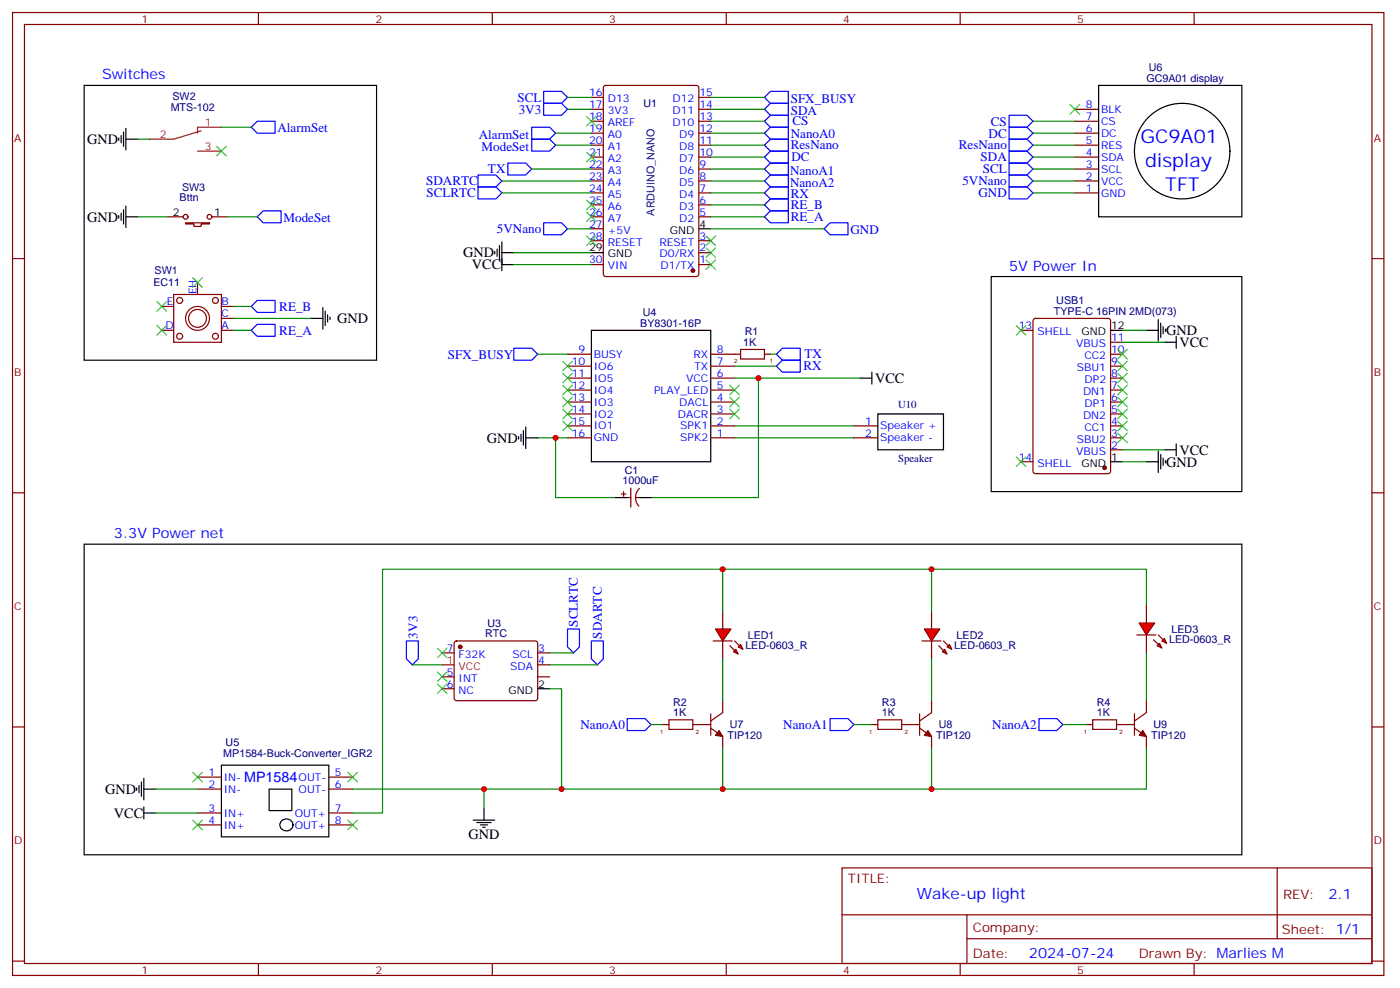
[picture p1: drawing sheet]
<svg xmlns="http://www.w3.org/2000/svg" width="414mm" height="292mm" viewBox="0 0 414 292" stroke-linecap="round" stroke-linejoin="round" font-family="sans-serif">
<g fill="none" stroke="#870000" stroke-width=".35">
<path d="M3.7 3.7h405.3v284.3h-405.3zM7.2 7.2h398.3v277.3h-398.3zM76.4 3.7v3.5M145.5 3.7v3.5M214.7 3.7v3.5M283.8 3.7v3.5M353 3.7v3.5M174.8 39.3h3.5M174.8 35.8h3.5M174.8 32.3h3.5M174.8 28.8h3.5M178.6 25.4l.4-.2h26.8l.7 .5 .1 55.3-.5 .6-27.1 .1-.6-.5-.1-55.3z"/>
<path d="M206.6 39.3h3.5M206.6 35.8h3.5M206.6 32.3h3.5M206.6 28.8h3.5M174.8 57h3.5M174.8 53.4h3.5M174.8 49.9h3.5M174.8 46.4h3.5M174.8 42.9h3.5M206.6 57h3.5M206.6 53.4h3.5M206.6 49.9h3.5"/>
<path d="M206.6 46.4h3.5M206.6 42.9h3.5M3.7 76.4h3.5M174.8 78.1h3.5M174.8 71.1h3.5M174.8 64h3.5M174.8 60.5h3.5M174.8 67.6h3.5M206.6 78.1h3.5M206.6 74.6h3.5M206.6 71.1h3.5M206.6 64h3.5"/>
<path d="M206.6 60.5h3.5M405.5 76.4h3.5M3.7 145.5h3.5M405.5 145.5h3.5M3.7 214.7h3.5M405.5 214.7h3.5M248.9 256.3h156.6v28.2h-156.6zM377.5 256.3v20.9M248.9 270.1h156.5M285.8 277.2h119.6M285.8 270.1v14.2M3.7 283.8h3.5"/>
<path d="M76.4 284.5v3.5M145.5 284.5v3.5M214.7 284.5v3.5M283.8 284.5v3.5M353 284.5v3.5M405.5 283.8h3.5"/>
</g>
<circle cx="204.8" cy="79.9" r=".53" fill="#870000" stroke="#870000" stroke-width=".35"/>
<path d="M174.8 74.6h3.5M206.6 67.6h3.5" fill="none" stroke="#000" stroke-width=".35"/>
<path d="M65.4 226h31.8v21.1h-31.8z" fill="#fff" stroke="#000" stroke-width=".35"/>
<g fill="none" stroke="#000" stroke-width=".35">
<path d="M324.7 25.2h42.4v38.8h-42.4zM79.6 233h6.7v6.4h-6.7zM83.3 242.3a1.89 1.89 0 0 1 2.7-.1 1.89 1.89 0 0 1 0 2.8 1.89 1.89 0 0 1-2.7-.2 1.65 1.65 0 0 1 0-2.5z"/>
<circle cx="349.4" cy="44.6" r="14.1"/>
</g>
<g fill="none" stroke="#870000" stroke-width=".35">
<path d="M317.7 39.3h7M317.7 35.8h7M317.7 32.3h7M317.7 57h7M317.7 53.4h7M317.7 49.9h7M317.7 46.4h7M317.7 42.9h7M58.4 233h7M58.4 229.5h7M97.2 233h7M97.2 229.5h7"/>
<path d="M58.4 243.6h7M58.4 240.1h7M97.2 243.6h7M97.2 240.1h7"/>
</g>
<g fill="#f00" stroke="#870000" stroke-width=".35">
<path d="M211.5 185.7h4.6l-2.5 3.6z"/>
<path d="M210.8 189.3h5.6z"/>
</g>
<g fill="#870000" stroke="#870000" stroke-width=".35">
<path d="M217.1 189.3l1.4 1.4z"/>
<path d="M215.7 190.7l1.4 1.4z"/>
</g>
<g fill="#f00" stroke="#870000" stroke-width=".35">
<path d="M218.2 191l.7-.7 .7 1.4z"/>
<path d="M216.8 192.4l.7-.7 .7 1.4z"/>
</g>
<path d="M213.6 180.4v5.3M213.6 189.3v5.3" fill="none" stroke="#870000" stroke-width=".35"/>
<g fill="#f00" stroke="#870000" stroke-width=".35">
<path d="M273.2 185.7h4.6l-2.5 3.6z"/>
<path d="M272.5 189.3h5.7z"/>
</g>
<g fill="#870000" stroke="#870000" stroke-width=".35">
<path d="M278.9 189.3l1.4 1.4z"/>
<path d="M277.5 190.7l1.4 1.4z"/>
</g>
<g fill="#f00" stroke="#870000" stroke-width=".35">
<path d="M279.9 191l.7-.7 .7 1.4z"/>
<path d="M278.5 192.4l.7-.7 .7 1.4z"/>
</g>
<path d="M275.3 180.4v5.3M275.3 189.3v5.3" fill="none" stroke="#870000" stroke-width=".35"/>
<g fill="#f00" stroke="#870000" stroke-width=".35">
<path d="M336.7 184h4.6l-2.5 3.5z"/>
<path d="M336 187.5h5.7z"/>
</g>
<g fill="#870000" stroke="#870000" stroke-width=".35">
<path d="M342.4 187.5l1.4 1.4z"/>
<path d="M341 188.9l1.4 1.4z"/>
</g>
<g fill="#f00" stroke="#870000" stroke-width=".35">
<path d="M343.4 189.3l.7-.7 .7 1.4z"/>
<path d="M342 190.7l.7-.7 .7 1.4z"/>
</g>
<g fill="none" stroke="#870000" stroke-width=".35">
<path d="M49.6 64h4.6M54.9 65.8h7v.3h-2.5v.8h-2.1v-.8h-2.4zM62.6 64h4.6M47.8 97.5h3.5M47.8 90.5h3.5M51.3 87h14.1v14.1h-14.1zM58.4 83.4v3.6M65.4 97.5h3.6M65.4 90.5h3.6M65.4 94h3.6M301.8 97.5h3.5M305.6 94.2l.4-.2h21.6l.6 .4 .1 44.8-.5 .6-21.8 .1-.6-.5-.1-44.7z"/>
<path d="M167.7 118.7h7.1M167.7 115.2h7.1M167.7 111.7h7.1M167.7 108.1h7.1M167.7 104.6h7.1M210.1 118.7h7M210.1 115.2h7M210.1 111.7h7M210.1 108.1h7M210.1 104.6h7M328.3 118.7h3.5M328.3 115.2h3.5"/>
<path d="M328.3 111.7h3.5M328.3 108.1h3.5M328.3 104.6h3.5M328.3 101.1h3.5M167.7 129.3h7.1M167.7 125.8h7.1M167.7 122.2h7.1M210.1 129.3h7M210.1 125.8h7M210.1 122.2h7M252.4 129.3h7.1M252.4 125.8h7.1"/>
<path d="M301.8 136.3h3.5M328.3 129.3h3.5M328.3 125.8h3.5M328.3 122.2h3.5M328.3 132.8h3.5M183.6 145.9h1.4M184.3 145.2v1.4M185.4 146.9h1M186.4 144.1v5.7M187.9 146.9h1M189 144.2a3.8 3.8 0 0 0-.2 5.3M338.8 178.7v5.3"/>
<path d="M130.7 192.8h3.5M130.7 199.8h3.5M134.5 189.5l.4-.2h23.3l.5 .2 .2 .5v16.5l-.7 .4-23.5-.1-.5-.6v-16.2zM158.9 192.8h3.6M158.9 199.8h3.6M158.9 196.3h3.6M338.8 187.5v5.3M130.7 203.4h3.5M206.6 214h3.5M210.1 215l3.5 2.5v3.5M210.1 210.8v6.3M213.6 206.9v3.5l-3.5 2.5"/>
<path d="M268.3 214h3.5M271.8 215l3.5 2.5v3.5M271.8 210.8v6.3M275.3 206.9v3.5l-3.5 2.5M331.8 214h3.5M335.3 215l3.5 2.5v3.5M335.3 210.8v6.3M338.8 206.9v3.5l-3.5 2.5"/>
<circle cx="54.9" cy="64" r=".71"/>
<circle cx="61.9" cy="64" r=".71"/>
<circle cx="53.1" cy="88.7" r=".88"/>
<circle cx="53.1" cy="99.3" r=".88"/>
<circle cx="58.4" cy="94" r="3.5"/>
<circle cx="58.4" cy="94" r="2.65"/>
<circle cx="63.7" cy="99.3" r=".88"/>
<circle cx="63.7" cy="88.7" r=".88"/>
</g>
<g fill="none" stroke="#000" stroke-width=".35">
<path d="M24.9 25.2h86.4v81.2h-86.4zM36.5 39v4.2M37.2 37.9v6.4M35.1 40.7v.8M35.8 40v2.2M37.2 41.1h3.5M35.1 63.7v.7M35.8 63v2.1M36.5 61.9v4.2M37.2 60.9v6.3M37.2 64h3.5M146.2 74.3v.7"/>
<path d="M146.9 73.6v2.1M147.6 72.5v4.2M148.3 78.1h3.6M148.3 71.4v8.5M148.3 74.6h3.6M91.9 94h3.5M95.4 90.8v6.4M96.1 91.9v4.2M96.8 93v2.1M97.5 93.7v.7M174.8 97.5h35.3v38.8h-35.3zM293 81.7h74.1v63.5h-74.1z"/>
<path d="M328.3 97.5h3.5M338.8 97.5h3.6M342.4 94.4v6.3M343.1 95.4v4.3M343.8 96.5v2.1M344.5 97.2v.7M347.7 99.3v3.5M254.2 111.7h3.5M257.7 109.9v3.5M344.1 101.1h3.6M153.3 128.9v.7M154 128.2v2.2"/>
<path d="M154.7 127.2v4.2M155.4 129.3h3.5M155.4 126.1v6.4M259.5 122.2h19.4v10.6h-19.4zM328.3 136.3h3.5M338.8 136.3h3.6M342.4 133.2v6.3M343.1 134.2v4.3M343.8 135.3v2.1M344.1 132.8h3.6M344.5 136v.7M347.7 131.1v3.5"/>
<path d="M181.9 146.9h3.5M188.9 146.9h3.5M24.9 160.7h342.2v91.7h-342.2zM158.9 203.4h3.6M40.4 232.7v.7M41.1 232v2.1M41.8 230.9v4.2M42.5 229.8v6.4M42.5 238.3v3.5M42.5 233h3.5M143.1 238.7v3.5M42.5 240.1h3.5"/>
<path d="M139.9 242.2h6.3M140.9 242.9h4.3M142 243.6h2.1M142.7 244.3h.7"/>
</g>
<g fill="none" stroke="#008700" stroke-width=".35">
<path d="M65.4 37.6h8.9M164.2 39.3h10.6M167.7 28.8h7.1M167.7 32.3h7.1M210.1 28.8h15.9M210.1 39.3h15.9M210.1 35.8h15.9M210.1 32.3h15.9M305.3 39.3h12.4M305.3 35.8h12.4M40.7 41.1h3.6M148.3 53.4h26.5"/>
<path d="M148.3 57h26.5M157.2 49.9h17.6M164.2 42.9h10.6M210.1 53.4h15.9M210.1 57h15.9M210.1 49.9h15.9M210.1 46.4h15.9M210.1 42.9h15.9M305.3 53.4h12.4M305.3 57h12.4M305.3 49.9h12.4M305.3 46.4h12.4"/>
<path d="M305.3 42.9h12.4M40.7 64h8.9M67.2 64h8.8M151.9 78.1h22.9M151.9 74.6h22.9M167.7 67.6h7.1M210.1 64h15.9M210.1 67.6h33.5M210.1 60.5h15.9M69 94h22.9M69 97.5h5.3M69 90.5h5.3"/>
<path d="M331.8 97.5h7M158.9 104.6h8.8M217.1 111.7h37.1M217.1 108.1h12.4M224.2 111.7v35.2h-31.8M227.7 104.6h1.8M331.8 101.1h12.3M158.9 129.3h8.8M164.2 129.3v17.6h17.7M217.1 125.8h35.3M217.1 129.3h35.3M331.8 132.8h12.3"/>
<path d="M331.8 136.3h7M213.6 168.1h61.7v12.3M275.3 168.1h63.5v10.6M121.9 196.3h8.8M162.5 192.8h7M162.5 196.3h14.1M213.6 180.4v-12.3h-100.5v72h-8.9M213.6 194.6v12.3M275.3 194.6v12.3M338.8 192.8v14.1M162.5 203.4h3.5v29.6M192.4 214h3.6"/>
<path d="M252.4 214h5.3M314.1 214h7.1M46 233h12.4M143.1 233v5.7M213.6 221v12h-109.4M275.3 221v12h-61.7M338.8 221v12h-63.5M46 240.1h12.4"/>
</g>
<g fill="none" stroke="#00f" stroke-width=".35">
<path d="M76 35.8h5.3v3.5h-5.3l-1.7-1.7zM157.2 37.6h5.3l1.7 1.7-1.7 1.8h-5.3zM160.7 27h5.3l1.7 1.8-1.7 1.7h-5.3zM160.7 30.5h5.3l1.7 1.8-1.7 1.7h-5.3zM226 39.3l1.7-1.7h5.3v3.5h-5.3zM226 32.3l1.7-1.8h5.3v3.5h-5.3zM226 35.8l1.7-1.8h5.3v3.6h-5.3zM226 28.8l1.7-1.8h5.3v3.5h-5.3zM298.3 37.6h5.3l1.7 1.7-1.7 1.8h-5.3zM298.3 34h5.3l1.7 1.8-1.7 1.8h-5.3zM141.3 51.7h5.3l1.7 1.7-1.7 1.8h-5.3zM141.3 55.2h5.3l1.7 1.8-1.7 1.7h-5.3z"/>
<path d="M150.1 48.2h5.3l1.8 1.7-1.8 1.8h-5.3zM157.2 41.1h5.3l1.7 1.8-1.7 1.7h-5.3zM226 49.9l1.7-1.7h5.3v3.5h-5.3zM226 53.4l1.7-1.7h5.3v3.5h-5.3zM226 46.4l1.7-1.8h5.3v3.6h-5.3zM226 42.9l1.7-1.8h5.3v3.5h-5.3zM226 57l1.7-1.8h5.3v3.5h-5.3zM298.3 51.7h5.3l1.7 1.7-1.7 1.8h-5.3zM298.3 55.2h5.3l1.7 1.8-1.7 1.7h-5.3zM298.3 48.2h5.3l1.7 1.7-1.7 1.8h-5.3zM298.3 44.6h5.3l1.7 1.8-1.7 1.8h-5.3zM298.3 41.1h5.3l1.7 1.8-1.7 1.7h-5.3z"/>
<path d="M76 64l1.8-1.7h5.3v3.5h-5.3zM160.7 65.8h5.3l1.7 1.8-1.7 1.7h-5.3zM226 64l1.7-1.7h5.3v3.5h-5.3zM226 60.5l1.7-1.8h5.3v3.6h-5.3zM243.6 67.6l1.8-1.8h5.2v3.5h-5.2zM74.3 97.5l1.7-1.7h5.3v3.5h-5.3zM74.3 90.5l1.7-1.8h5.3v3.6h-5.3zM151.9 102.8h5.3l1.7 1.8-1.7 1.8h-5.3zM229.5 104.6l1.7-1.8h5.3v3.6h-5.3zM229.5 108.1l1.7-1.7h5.3v3.5h-5.3zM120.1 189.3h3.5v5.3l-1.7 1.7-1.8-1.7zM167.7 185.7h3.6v5.3l-1.8 1.8-1.8-1.8z"/>
<path d="M174.8 189.3h3.5v5.3l-1.7 1.7-1.8-1.7zM185.4 212.2h5.3l1.7 1.8-1.7 1.7h-5.3zM245.4 212.2h5.2l1.8 1.8-1.8 1.7h-5.2zM307.1 212.2h5.3l1.7 1.8-1.7 1.7h-5.3z"/>
</g>
<path d="M59.4 38.6l-8.1 2.5h-7M65.4 37.6h-7v1.7M58.4 44.6h7" fill="none" stroke="#8c2424" stroke-width=".35"/>
<g fill="none" stroke="#3c3" stroke-width=".35">
<path d="M173.4 34.4l2.8 2.8M176.2 34.4l-2.8 2.8M316.3 30.9l2.8 2.8M319.1 30.9l-2.8 2.8M64 43.2l2.9 2.8M66.9 43.2l-2.9 2.8M173.4 59.1l2.8 2.8M173.4 45l2.8 2.8M176.2 59.1l-2.8 2.8M176.2 45l-2.8 2.8M173.4 62.6l2.8 2.8M173.4 69.7l2.8 2.8"/>
<path d="M176.2 62.6l-2.8 2.8M176.2 69.7l-2.8 2.8M208.7 69.7l2.8 2.8M208.7 73.2l2.8 2.8M208.7 76.7l2.8 2.9M211.5 69.7l-2.8 2.8M211.5 73.2l-2.8 2.8M211.5 76.7l-2.8 2.9M46.4 89.1l2.8 2.8M46.4 96.1l2.8 2.9M49.2 89.1l-2.8 2.8M49.2 96.1l-2.8 2.9"/>
<path d="M57 82l2.8 2.8M59.8 82l-2.8 2.8M300.4 96.1l2.8 2.9M303.2 96.1l-2.8 2.9M166.3 106.7l2.9 2.8M166.3 110.2l2.9 2.9M166.3 113.8l2.9 2.8M166.3 117.3l2.9 2.8M169.2 106.7l-2.9 2.8M169.2 110.2l-2.9 2.9M169.2 113.8l-2.9 2.8M169.2 117.3l-2.9 2.8"/>
<path d="M215.7 117.3l2.8 2.8M215.7 113.8l2.8 2.8M218.5 117.3l-2.8 2.8M218.5 113.8l-2.8 2.8M330.4 117.3l2.8 2.8M330.4 113.8l2.8 2.8M330.4 110.2l2.8 2.9M330.4 103.2l2.8 2.8M330.4 106.7l2.8 2.8M333.2 117.3l-2.8 2.8M333.2 113.8l-2.8 2.8M333.2 110.2l-2.8 2.9"/>
<path d="M333.2 103.2l-2.8 2.8M333.2 106.7l-2.8 2.8M166.3 120.8l2.9 2.8M166.3 124.4l2.9 2.8M169.2 120.8l-2.9 2.8M169.2 124.4l-2.9 2.8M215.7 120.8l2.8 2.8M218.5 120.8l-2.8 2.8M300.4 134.9l2.8 2.9M303.2 134.9l-2.8 2.9M330.4 127.9l2.8 2.8M330.4 120.8l2.8 2.8"/>
<path d="M330.4 124.4l2.8 2.8M333.2 127.9l-2.8 2.8M333.2 120.8l-2.8 2.8M333.2 124.4l-2.8 2.8M129.3 191.4l2.8 2.8M129.3 198.4l2.8 2.9M132.1 191.4l-2.8 2.8M132.1 198.4l-2.8 2.9M129.3 202l2.8 2.8M132.1 202l-2.8 2.8M57 228.1l2.8 2.8M59.8 228.1l-2.8 2.8"/>
<path d="M102.8 228.1l2.9 2.8M105.7 228.1l-2.9 2.8M57 242.2l2.8 2.8M59.8 242.2l-2.8 2.8M102.8 242.2l2.9 2.8M105.7 242.2l-2.9 2.8"/>
</g>
<g fill="#870000" stroke="#870000" stroke-width=".35">
<path d="M212.5 215.7l1.1 1.8-2.1-.4z"/>
<path d="M274.3 215.7l1 1.8-2.1-.4z"/>
<path d="M337.8 215.7l1 1.8-2.1-.4z"/>
<circle cx="136" cy="191" r=".53"/>
<circle cx="326.5" cy="138.1" r=".53"/>
</g>
<path d="M130.7 196.3h3.5" fill="none" stroke="#f00" stroke-width=".35"/>
<path d="M217.1 104.6h1.8M218.9 103.2h7.1v2.8h-7.1zM226 104.6h1.7M196 214h1.7M197.7 212.5h7.1v2.9h-7.1zM204.8 214h1.8M257.7 214h1.8M259.5 212.5h7v2.9h-7zM266.5 214h1.8M321.2 214h1.8M323 212.5h7v2.9h-7zM330 214h1.8" fill="none" stroke="#850000" stroke-width=".35"/>
<g fill="#c00">
<circle cx="224.2" cy="111.7" r=".88"/>
<circle cx="164.2" cy="129.3" r=".88"/>
<circle cx="213.6" cy="168.1" r=".88"/>
<circle cx="275.3" cy="168.1" r=".88"/>
<circle cx="213.6" cy="233" r=".88"/>
<circle cx="275.3" cy="233" r=".88"/>
<circle cx="166" cy="233" r=".88"/>
<circle cx="143.1" cy="233" r=".88"/>
</g>
<g font-size="5.6" fill="#00f">
<text x="337.1" y="42.2">GC9A01</text>
<text x="338.5" y="49.2">display</text>
<text x="344.4" y="56.3">TFT</text>
</g>
<text font-size="4.6" fill="#00f" x="271" y="265.3">Wake-up light</text>
<g font-size="4.2" fill="#00f">
<text x="30.2" y="23.5">Switches</text>
<text x="298.3" y="79.9">5V Power In</text>
<text x="33.7" y="158.9">3.3V Power net</text>
<text x="72.1" y="230.8">MP1584</text>
<text x="392.7" y="265.6">2.1</text>
<text x="304.1" y="282.9">2024-07-24</text>
</g>
<g font-size="4.2">
<text x="25.8" y="42.5">GND</text>
<text x="25.8" y="65.4">GND</text>
<text x="136.9" y="76">GND</text>
<text x="139.5" y="79.6">VCC</text>
<text x="99.7" y="95.4">GND</text>
<text x="344.7" y="99">GND</text>
<text x="348.6" y="102.5">VCC</text>
<text x="258.6" y="113.1">VCC</text>
<text x="143.9" y="130.7">GND</text>
<text x="344.7" y="137.8">GND</text>
<text x="348.6" y="134.2">VCC</text>
<text x="31" y="234.4">GND</text>
<text x="33.6" y="241.5">VCC</text>
<text x="138.5" y="247.8">GND</text>
</g>
<g font-size="3.9" fill="#00f">
<text x="152.9" y="30">SCL</text>
<text x="153.3" y="33.5">3V3</text>
<text x="233.7" y="33.8">SDA</text>
<text x="233.7" y="30.3">SFX_BUSY</text>
<text x="82" y="39.1">AlarmSet</text>
<text x="141.5" y="40.9">AlarmSet</text>
<text x="233.7" y="40.9">NanoA0</text>
<text x="234.2" y="37">CS</text>
<text x="292.2" y="40.6">DC</text>
<text x="292.9" y="37.1">CS</text>
<text x="142.3" y="44.5">ModeSet</text>
<text x="233.7" y="44.1">ResNano</text>
<text x="233.9" y="47.6">DC</text>
<text x="283.4" y="44.1">ResNano</text>
<text x="289.8" y="47.7">SDA</text>
<text x="144.2" y="51.2">TX</text>
<text x="233.5" y="51.6">NanoA1</text>
<text x="290.5" y="51.2">SCL</text>
<text x="126" y="54.7">SDARTC</text>
<text x="126" y="58.2">SCLRTC</text>
<text x="233.5" y="55.1">NanoA2</text>
<text x="233.7" y="58.5">RX</text>
<text x="284.5" y="54.7">5VNano</text>
<text x="289.2" y="58.2">GND</text>
<text x="83.8" y="65.6">ModeSet</text>
<text x="233.7" y="65.3">RE_A</text>
<text x="233.7" y="61.8">RE_B</text>
<text x="146.9" y="68.8">5VNano</text>
<text x="251.4" y="69.1">GND</text>
<text x="82.5" y="91.7">RE_B</text>
<text x="82.5" y="98.8">RE_A</text>
<text x="132.3" y="105.9">SFX_BUSY</text>
<text x="237.8" y="105.8">TX</text>
<text x="237.5" y="109.4">RX</text>
<text x="170.8" y="185" transform="rotate(-90 170.8 185)">SCLRTC</text>
<text x="123.4" y="188.6" transform="rotate(-90 123.4 188.6)">3V3</text>
<text x="177.9" y="188.6" transform="rotate(-90 177.9 188.6)">SDARTC</text>
<text x="171.6" y="215.2">NanoA0</text>
<text x="231.5" y="215.2">NanoA1</text>
<text x="293.3" y="215.2">NanoA2</text>
</g>
<g font-size="3.9" fill="#800">
<text x="250.6" y="260.9">TITLE:</text>
<text x="379.3" y="265.6">REV:</text>
<text x="287.6" y="275.1">Company:</text>
<text x="378.9" y="275.7">Sheet: 1/1</text>
<text x="287.6" y="282.8">Date:</text>
<text x="336.6" y="282.8">Drawn By: Marlies M</text>
</g>
<g font-size="3.2" fill="#800">
<text x="41.8" y="6.7">1</text>
<text x="110.9" y="6.7">2</text>
<text x="180.1" y="6.7">3</text>
<text x="249.2" y="6.7">4</text>
<text x="318.4" y="6.7">5</text>
<text x="4.2" y="41.8">A</text>
<text x="406" y="41.8">A</text>
<text x="4.2" y="110.9">B</text>
<text x="406" y="110.9">B</text>
<text x="4.2" y="180.1">C</text>
<text x="406" y="180.1">C</text>
<text x="4.2" y="249.2">D</text>
<text x="406" y="249.2">D</text>
<text x="41.8" y="287.5">1</text>
<text x="110.9" y="287.5">2</text>
<text x="180.1" y="287.5">3</text>
<text x="249.2" y="287.5">4</text>
<text x="318.4" y="287.5">5</text>
</g>
<g font-size="3.2" fill="#000080">
<text x="339.5" y="21">U6</text>
<text x="51" y="29.7">SW2</text>
<text x="338.8" y="24.2">GC9A01 display</text>
<text x="50.4" y="32.9">MTS-102</text>
<text x="190.2" y="31.6">U1</text>
<text x="53.1" y="59.4">Bttn</text>
<text x="53.8" y="56.3">SW3</text>
<text x="193.5" y="63.7" transform="rotate(-90 193.5 63.7)">ARDUINO_NANO</text>
<text x="45.7" y="81">SW1</text>
<text x="45.3" y="84.5">EC11</text>
<text x="312.2" y="89.8">USB1</text>
<text x="190" y="93.3">U4</text>
<text x="311.5" y="93">TYPE-C 16PIN 2MD(073)</text>
<text x="189.3" y="96.5">BY8301-16P</text>
<text x="220.2" y="98.9">R1</text>
<text x="219.7" y="102.1">1K</text>
<text x="265.5" y="120.5">U10</text>
<text x="265.5" y="136.3">Speaker</text>
<text x="184" y="143.1">1000uF</text>
<text x="184.7" y="139.9">C1</text>
<text x="144.1" y="185">U3</text>
<text x="143.4" y="188.2">RTC</text>
<text x="220.3" y="191.7">LED-0603_R</text>
<text x="221" y="188.6">LED1</text>
<text x="282" y="191.7">LED-0603_R</text>
<text x="282.8" y="188.6">LED2</text>
<text x="345.5" y="190">LED-0603_R</text>
<text x="346.3" y="186.8">LED3</text>
<text x="198.9" y="208.4">R2</text>
<text x="260.7" y="208.4">R3</text>
<text x="324.2" y="208.4">R4</text>
<text x="198.9" y="211.5">1K</text>
<text x="215.7" y="215">U7</text>
<text x="260.7" y="211.5">1K</text>
<text x="277.5" y="215">U8</text>
<text x="324.2" y="211.5">1K</text>
<text x="341" y="215">U9</text>
<text x="66.7" y="220.4">U5</text>
<text x="215" y="218.2">TIP120</text>
<text x="276.8" y="218.2">TIP120</text>
<text x="340.3" y="218.2">TIP120</text>
<text x="66" y="223.6">MP1584-Buck-Converter_IGR2</text>
</g>
<g font-size="3.2" fill="#00f">
<text x="174.1" y="28.4">16</text>
<text x="206.7" y="28.4">15</text>
<text x="174.1" y="31.9">17</text>
<text x="174.1" y="35.5">18</text>
<text x="179.6" y="30.2">D13</text>
<text x="179.6" y="33.7">3V3</text>
<text x="198.8" y="33.7">D11</text>
<text x="198.8" y="30.2">D12</text>
<text x="206.7" y="35.5">13</text>
<text x="206.7" y="31.9">14</text>
<text x="321" y="35.5">7</text>
<text x="321" y="31.9">8</text>
<text x="325.4" y="33.3">BLK</text>
<text x="174.1" y="39">19</text>
<text x="179.6" y="37.2">AREF</text>
<text x="179.6" y="40.7">A0</text>
<text x="198.8" y="37.2">D10</text>
<text x="200.8" y="40.7">D9</text>
<text x="206.7" y="39">12</text>
<text x="321" y="39">6</text>
<text x="325.4" y="40.4">DC</text>
<text x="325.4" y="36.9">CS</text>
<text x="174.1" y="42.5">20</text>
<text x="174.1" y="46">21</text>
<text x="179.6" y="44.3">A1</text>
<text x="179.6" y="47.8">A2</text>
<text x="200.8" y="47.8">D7</text>
<text x="200.8" y="44.3">D8</text>
<text x="206.7" y="46">10</text>
<text x="206.7" y="42.5">11</text>
<text x="321" y="46">4</text>
<text x="321" y="42.5">5</text>
<text x="325.4" y="47.4">SDA</text>
<text x="325.4" y="43.9">RES</text>
<text x="174.1" y="49.6">22</text>
<text x="174.1" y="53.1">23</text>
<text x="179.6" y="51.3">A3</text>
<text x="200.8" y="51.3">D6</text>
<text x="206.7" y="53.1">8</text>
<text x="206.7" y="49.6">9</text>
<text x="321" y="53.1">2</text>
<text x="321" y="49.6">3</text>
<text x="325.4" y="51">SCL</text>
<text x="174.1" y="56.6">24</text>
<text x="179.6" y="54.9">A4</text>
<text x="179.6" y="58.4">A5</text>
<text x="200.8" y="58.4">D4</text>
<text x="200.8" y="54.9">D5</text>
<text x="206.7" y="56.6">7</text>
<text x="321" y="56.6">1</text>
<text x="325.4" y="58">GND</text>
<text x="325.4" y="54.5">VCC</text>
<text x="174.1" y="60.1">25</text>
<text x="174.1" y="63.7">26</text>
<text x="179.6" y="61.9">A6</text>
<text x="179.6" y="65.4">A7</text>
<text x="200.8" y="65.4">D2</text>
<text x="200.8" y="61.9">D3</text>
<text x="206.7" y="63.7">5</text>
<text x="206.7" y="60.1">6</text>
<text x="174.1" y="67.2">27</text>
<text x="174.1" y="70.7">28</text>
<text x="179.6" y="69">+5V</text>
<text x="206.7" y="70.7">3</text>
<text x="174.1" y="77.8">30</text>
<text x="179.6" y="72.5">RESET</text>
<text x="194.9" y="72.5">RESET</text>
<text x="195" y="76">D0/RX</text>
<text x="206.7" y="77.8">1</text>
<text x="206.7" y="74.3">2</text>
<text x="179.6" y="79.6">VIN</text>
<text x="195.2" y="79.6">D1/TX</text>
<text x="58" y="87" transform="rotate(-90 58 87)">EH</text>
<text x="49.3" y="90.1">E</text>
<text x="65.4" y="93.7">C</text>
<text x="65.4" y="90.1">B</text>
<text x="48.9" y="97.2">D</text>
<text x="65.4" y="97.2">A</text>
<text x="301.1" y="97.2">13</text>
<text x="306.6" y="99">SHELL</text>
<text x="328.4" y="100.7">11</text>
<text x="169" y="107.8">10</text>
<text x="171" y="104.2">9</text>
<text x="175.5" y="105.7">BUSY</text>
<text x="205" y="105.7">RX</text>
<text x="211.8" y="107.8">7</text>
<text x="211.8" y="104.2">8</text>
<text x="318.1" y="102.5">VBUS</text>
<text x="320.5" y="106">CC2</text>
<text x="328.4" y="107.8">9</text>
<text x="328.4" y="104.2">10</text>
<text x="169" y="111.3">11</text>
<text x="175.5" y="112.7">IO5</text>
<text x="175.5" y="109.2">IO6</text>
<text x="202.8" y="112.7">VCC</text>
<text x="205.2" y="109.2">TX</text>
<text x="211.8" y="111.3">6</text>
<text x="318.3" y="109.5">SBU1</text>
<text x="320.6" y="113.1">DP2</text>
<text x="328.4" y="111.3">8</text>
<text x="169" y="118.4">13</text>
<text x="169" y="114.8">12</text>
<text x="175.5" y="119.8">IO3</text>
<text x="175.5" y="116.2">IO4</text>
<text x="193.3" y="116.2">PLAY_LED</text>
<text x="200.8" y="119.8">DACL</text>
<text x="211.8" y="118.4">4</text>
<text x="211.8" y="114.8">5</text>
<text x="320.1" y="116.6">DN1</text>
<text x="328.4" y="118.4">6</text>
<text x="328.4" y="114.8">7</text>
<text x="169" y="125.4">15</text>
<text x="169" y="121.9">14</text>
<text x="175.5" y="123.3">IO2</text>
<text x="200.3" y="123.3">DACR</text>
<text x="211.8" y="125.4">2</text>
<text x="211.8" y="121.9">3</text>
<text x="255.7" y="125.4">1</text>
<text x="320.1" y="123.6">DN2</text>
<text x="320.6" y="120.1">DP1</text>
<text x="328.4" y="125.4">4</text>
<text x="328.4" y="121.9">5</text>
<text x="169" y="128.9">16</text>
<text x="175.5" y="130.4">GND</text>
<text x="175.5" y="126.8">IO1</text>
<text x="201.1" y="130.4">SPK2</text>
<text x="201.1" y="126.8">SPK1</text>
<text x="211.8" y="128.9">1</text>
<text x="255.7" y="128.9">2</text>
<text x="260.2" y="126.8">Speaker +</text>
<text x="260.2" y="130.4">Speaker -</text>
<text x="318.3" y="130.7">SBU2</text>
<text x="320.5" y="127.2">CC1</text>
<text x="328.4" y="128.9">3</text>
<text x="301.1" y="136">14</text>
<text x="306.6" y="137.8">SHELL</text>
<text x="318.1" y="134.2">VBUS</text>
<text x="328.4" y="132.5">2</text>
<text x="132" y="192.4">7</text>
<text x="135.5" y="194.2">F32K</text>
<text x="150.8" y="197.7">SDA</text>
<text x="151.5" y="194.2">SCL</text>
<text x="159.1" y="196">4</text>
<text x="159.1" y="192.4">3</text>
<text x="132" y="199.5">5</text>
<text x="132" y="203">6</text>
<text x="135.5" y="201.3">INT</text>
<text x="135.5" y="204.8">NC</text>
<text x="61.7" y="232.7">2</text>
<text x="61.7" y="229.1">1</text>
<text x="66.1" y="230.5">IN-</text>
<text x="88.3" y="230.5">OUT-</text>
<text x="99" y="232.7">6</text>
<text x="99" y="229.1">5</text>
<text x="61.7" y="239.7">3</text>
<text x="66.1" y="234.1">IN-</text>
<text x="88.3" y="234.1">OUT-</text>
<text x="99" y="239.7">7</text>
<text x="61.7" y="243.2">4</text>
<text x="66.1" y="244.7">IN+</text>
<text x="66.1" y="241.1">IN+</text>
<text x="87.1" y="244.7">OUT+</text>
<text x="87.1" y="241.1">OUT+</text>
<text x="99" y="243.2">8</text>
</g>
<g font-size="3.2" fill="#8d2323">
<text x="47.2" y="40.7">2</text>
<text x="60.5" y="37.2">1</text>
<text x="60.5" y="44.3">3</text>
</g>
<g font-size="3.2">
<text x="51.1" y="63.7">2</text>
<text x="63.3" y="63.7">1</text>
<text x="198" y="69">GND</text>
<text x="206.7" y="67.2">4</text>
<text x="174.1" y="74.3">29</text>
<text x="179.6" y="76">GND</text>
<text x="319.7" y="99">GND</text>
<text x="328.4" y="97.2">12</text>
<text x="319.7" y="137.8">GND</text>
<text x="328.4" y="136">1</text>
<text x="159.1" y="203">2</text>
<text x="150.3" y="204.8">GND</text>
</g>
<g font-size="3.2" fill="#f00">
<text x="132" y="196">1</text>
<text x="135.5" y="197.7">VCC</text>
</g>
<g font-size="1.8" fill="#840000">
<text x="217" y="107.2">2</text>
<text x="227.5" y="107.2">1</text>
<text x="195.2" y="216.6">1</text>
<text x="205.7" y="216.6">2</text>
<text x="256.9" y="216.6">1</text>
<text x="267.4" y="216.6">2</text>
<text x="320.4" y="216.6">1</text>
<text x="330.9" y="216.6">2</text>
</g>
</svg>
